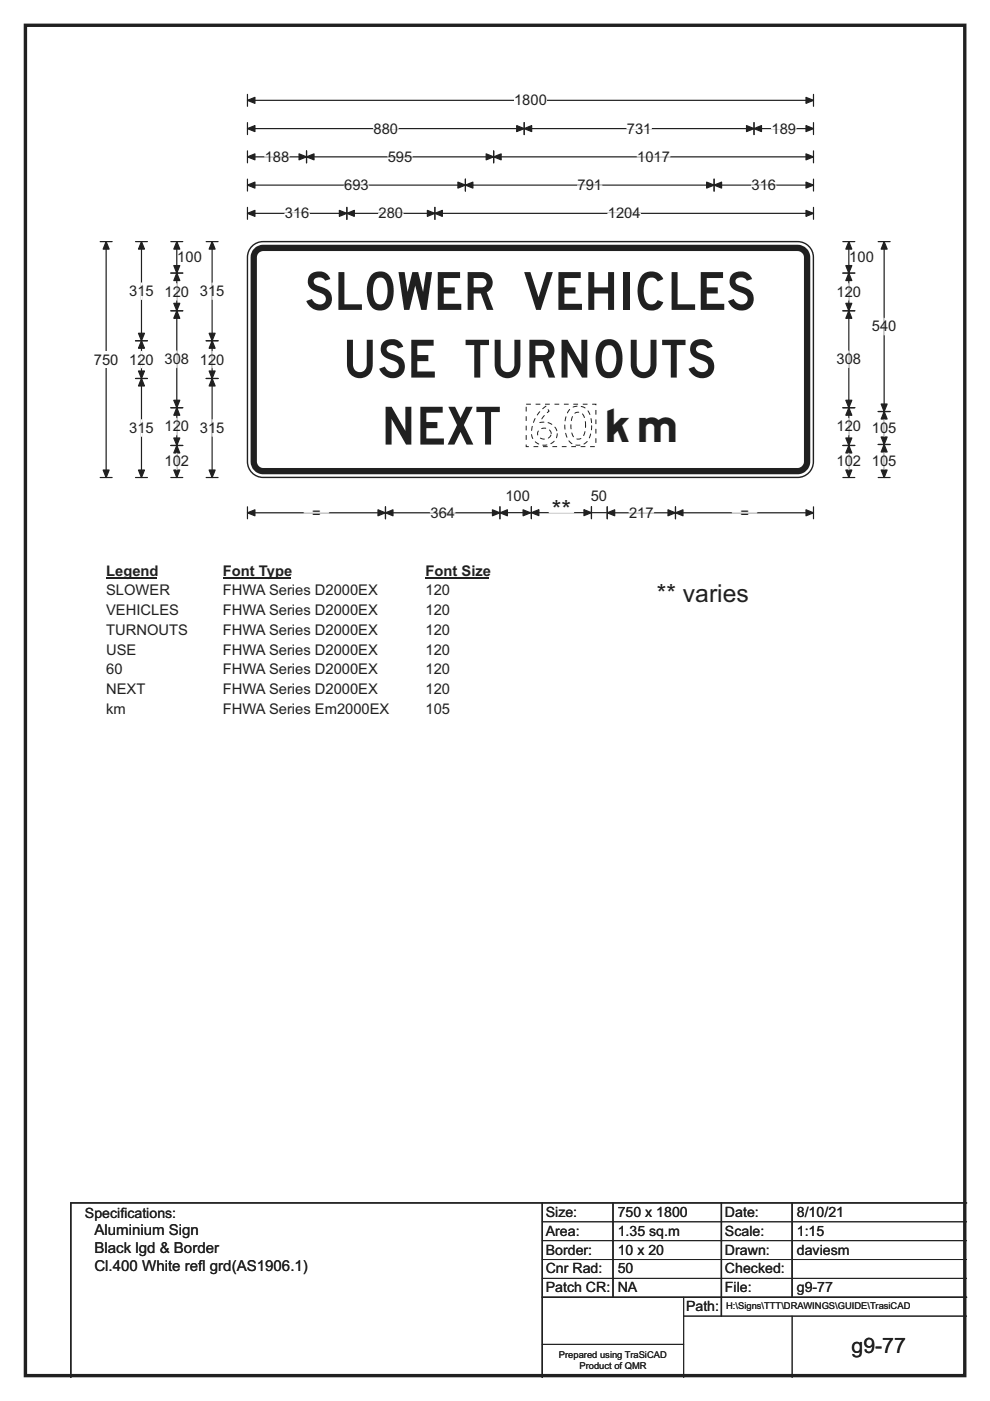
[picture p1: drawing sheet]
<svg xmlns="http://www.w3.org/2000/svg" width="210mm" height="297mm" viewBox="0 0 210 297" stroke-linecap="round" stroke-linejoin="round" font-family="sans-serif">
<path d="M5.4 5.4h199.2v286.3h-199.2z" fill="none" stroke="#231f20" stroke-width=".72"/>
<path d="M52.5 21.3h120M52.5 20v2.5M172.5 20v2.5" fill="none" stroke="#231f20" stroke-width=".25"/>
<g fill="#231f20" stroke="#231f20" stroke-width=".25">
<path d="M52.5 21.3l1.6-.7v1.3z" fill-rule="evenodd"/>
<path d="M171 20.6l1.5 .7-1.5 .6z" fill-rule="evenodd"/>
</g>
<path d="M109 19.5h7v3.5h-7z" fill="#fff"/>
<g fill="none" stroke="#231f20" stroke-width=".25">
<path d="M52.5 27.3h120M52.5 26v2.5M52.5 32v2.5M52.5 38v2.5M52.5 33.3h120M52.5 39.2h120M65 32v2.5M98.7 38v2.5M104.7 32v2.5M111.2 26v2.5M151.5 38v2.5M159.9 26v2.5"/>
<path d="M172.5 32v2.5M172.5 26v2.5M172.5 38v2.5M21.2 51.2h2.6M22.5 51.2v50M52.5 44v2.5M52.5 45.2h120M73.6 44v2.5M92.2 44v2.5M172.5 44v2.5M21.2 101.2h2.6M52.5 107.5v2.5"/>
<path d="M52.5 108.7h53.5M81.8 107.5v2.5M106 107.5v2.5M106.4 108.7h22.2M112.7 107.4v2.6M125.4 107.4v2.6M128.8 108.7h43.7M128.8 107.5v2.5M143.3 107.5v2.5M172.5 107.5v2.5"/>
</g>
<g fill="#231f20" stroke="#231f20" stroke-width=".25">
<path d="M111.2 27.3l1.6-.7v1.3z" fill-rule="evenodd"/>
<path d="M158.3 26.6l1.6 .7-1.6 .6z" fill-rule="evenodd"/>
<path d="M52.5 27.3l1.6-.7v1.3z" fill-rule="evenodd"/>
<path d="M109.6 26.6l1.6 .7-1.6 .6z" fill-rule="evenodd"/>
<path d="M159.9 27.3l1.6-.7v1.3z" fill-rule="evenodd"/>
<path d="M171 26.6l1.5 .7-1.5 .6z" fill-rule="evenodd"/>
<path d="M65 33.3l1.6-.7v1.3z" fill-rule="evenodd"/>
<path d="M103.1 32.6l1.6 .7-1.6 .6z" fill-rule="evenodd"/>
<path d="M52.5 33.3l1.6-.7v1.3z" fill-rule="evenodd"/>
<path d="M63.4 32.6l1.6 .7-1.6 .6z" fill-rule="evenodd"/>
<path d="M104.7 33.3l1.6-.7v1.3z" fill-rule="evenodd"/>
<path d="M171 32.6l1.5 .7-1.5 .6z" fill-rule="evenodd"/>
<path d="M98.7 39.2l1.6-.6v1.3z" fill-rule="evenodd"/>
<path d="M149.9 38.6l1.6 .6-1.6 .7z" fill-rule="evenodd"/>
<path d="M52.5 39.2l1.6-.6v1.3z" fill-rule="evenodd"/>
<path d="M97.1 38.6l1.6 .6-1.6 .7z" fill-rule="evenodd"/>
<path d="M151.5 39.2l1.5-.6v1.3z" fill-rule="evenodd"/>
<path d="M171 38.6l1.5 .6-1.5 .7z" fill-rule="evenodd"/>
<path d="M73.6 45.2l1.6-.6v1.3z" fill-rule="evenodd"/>
<path d="M90.6 44.6l1.6 .6-1.6 .7z" fill-rule="evenodd"/>
<path d="M52.5 45.2l1.6-.6v1.3z" fill-rule="evenodd"/>
<path d="M72 44.6l1.6 .6-1.6 .7z" fill-rule="evenodd"/>
<path d="M92.2 45.2l1.6-.6v1.3z" fill-rule="evenodd"/>
<path d="M171 44.6l1.5 .6-1.5 .7z" fill-rule="evenodd"/>
<path d="M112.7 108.7l1.6-.6v1.2z" fill-rule="evenodd"/>
<path d="M123.9 108.1l1.5 .6-1.5 .6z" fill-rule="evenodd"/>
<path d="M81.8 108.7l1.5-.6v1.3z" fill-rule="evenodd"/>
<path d="M104.5 108.1l1.5 .6-1.5 .7z" fill-rule="evenodd"/>
<path d="M52.5 108.7l1.6-.6v1.3z" fill-rule="evenodd"/>
<path d="M80.2 108.1l1.6 .6-1.6 .7z" fill-rule="evenodd"/>
<path d="M106 108.7l1.6-.6v1.3z" fill-rule="evenodd"/>
<path d="M128.8 108.7l1.6-.6v1.3z" fill-rule="evenodd"/>
<path d="M141.7 108.1l1.6 .6-1.6 .7z" fill-rule="evenodd"/>
<path d="M143.3 108.7l1.6-.6v1.3z" fill-rule="evenodd"/>
<path d="M171 108.1l1.5 .6-1.5 .7z" fill-rule="evenodd"/>
<path d="M22.5 51.2l.6 1.6h-1.2z" fill-rule="evenodd"/>
<path d="M21.9 99.7h1.2l-.6 1.5z" fill-rule="evenodd"/>
</g>
<g fill="none" stroke="#fff" stroke-width=".25">
<path d="M56.1 33.3h5.3M73 39.2h5.2M79.2 27.3h5.2M82.2 33.3h5.3M122.5 39.2h5.2M133 27.3h5.2M135.2 33.3h6.9M159.4 39.2h5.2M163.6 27.3h5.2M60.4 45.2h5.2M80.3 45.2h5.2M128.9 45.2h7"/>
<path d="M64.5 108.7h5.2M91.3 108.7h5.2M114.9 119.4h5.2M116.5 108.7h5.2M133.4 108.7h5.2M155.3 108.7h5.2"/>
</g>
<path d="M19.9 74.5h5.2v3.5h-5.2z" fill="#fff"/>
<g fill="none" stroke="#231f20" stroke-width=".25">
<path d="M28.7 51.2h2.6M30 51.2v50M36.2 51.2h2.6M36.2 57.9h2.6M37.5 51.2v50M43.7 51.2h2.6M45 51.2v50M178.8 51.2h2.5M178.8 57.9h2.5M180 51.2v50M186.3 51.2h2.5M187.5 51.2v50"/>
<path d="M28.7 72.2h2.6M36.2 65.9h2.6M43.7 72.2h2.6M178.8 65.9h2.5M28.7 80.2h2.6M36.2 86.4h2.6M36.2 94.4h2.6M43.7 80.2h2.6M178.8 86.4h2.5M178.8 94.4h2.5M186.3 87.3h2.5M186.3 94.2h2.5"/>
<path d="M28.7 101.2h2.6M36.2 101.2h2.6M43.7 101.2h2.6M178.8 101.2h2.5M186.3 101.2h2.5"/>
</g>
<g fill="#231f20" stroke="#231f20" stroke-width=".25">
<path d="M30 72.2l.6 1.6h-1.2z" fill-rule="evenodd"/>
<path d="M29.4 78.7h1.2l-.6 1.5z" fill-rule="evenodd"/>
<path d="M30 51.2l.6 1.6h-1.2z" fill-rule="evenodd"/>
<path d="M29.4 70.7h1.2l-.6 1.5z" fill-rule="evenodd"/>
<path d="M30 80.2l.6 1.6h-1.2z" fill-rule="evenodd"/>
<path d="M29.4 99.7h1.2l-.6 1.5z" fill-rule="evenodd"/>
<path d="M37.5 57.9l.6 1.6h-1.2z" fill-rule="evenodd"/>
<path d="M36.9 64.3h1.2l-.6 1.6z" fill-rule="evenodd"/>
<path d="M37.5 51.2l.6 1.6h-1.2z" fill-rule="evenodd"/>
<path d="M36.9 56.3h1.2l-.6 1.6z" fill-rule="evenodd"/>
<path d="M37.5 65.9l.6 1.6h-1.2z" fill-rule="evenodd"/>
<path d="M36.9 84.9h1.2l-.6 1.5z" fill-rule="evenodd"/>
<path d="M37.5 86.4l.6 1.6h-1.2z" fill-rule="evenodd"/>
<path d="M36.9 92.9h1.2l-.6 1.5z" fill-rule="evenodd"/>
<path d="M37.5 94.4l.6 1.6h-1.2z" fill-rule="evenodd"/>
<path d="M36.9 99.7h1.2l-.6 1.5z" fill-rule="evenodd"/>
<path d="M45 72.2l.6 1.6h-1.2z" fill-rule="evenodd"/>
<path d="M44.4 78.7h1.2l-.6 1.5z" fill-rule="evenodd"/>
<path d="M45 51.2l.6 1.6h-1.2z" fill-rule="evenodd"/>
<path d="M44.4 70.7h1.2l-.6 1.5z" fill-rule="evenodd"/>
<path d="M45 80.2l.6 1.6h-1.2z" fill-rule="evenodd"/>
<path d="M44.4 99.7h1.2l-.6 1.5z" fill-rule="evenodd"/>
<path d="M180 57.9l.7 1.6h-1.3z" fill-rule="evenodd"/>
<path d="M179.4 64.3h1.3l-.7 1.6z" fill-rule="evenodd"/>
<path d="M180 51.2l.7 1.6h-1.3z" fill-rule="evenodd"/>
<path d="M179.4 56.3h1.3l-.7 1.6z" fill-rule="evenodd"/>
<path d="M180 65.9l.7 1.6h-1.3z" fill-rule="evenodd"/>
<path d="M179.4 84.9h1.3l-.7 1.5z" fill-rule="evenodd"/>
<path d="M180 86.4l.7 1.6h-1.3z" fill-rule="evenodd"/>
<path d="M179.4 92.9h1.3l-.7 1.5z" fill-rule="evenodd"/>
<path d="M180 94.4l.7 1.6h-1.3z" fill-rule="evenodd"/>
<path d="M179.4 99.7h1.3l-.7 1.5z" fill-rule="evenodd"/>
<path d="M187.5 87.3l.7 1.5h-1.3z" fill-rule="evenodd"/>
<path d="M186.9 92.7h1.3l-.7 1.5z" fill-rule="evenodd"/>
<path d="M187.5 51.2l.7 1.6h-1.3z" fill-rule="evenodd"/>
<path d="M186.9 85.7h1.3l-.7 1.6z" fill-rule="evenodd"/>
<path d="M187.5 94.2l.7 1.6h-1.3z" fill-rule="evenodd"/>
<path d="M186.9 99.7h1.3l-.7 1.5z" fill-rule="evenodd"/>
</g>
<g fill="none" stroke="#fff" stroke-width=".25">
<path d="M30 60v3.5M45 60v3.5M30 74.5v3.5M37.5 60.2v3.4M37.5 74.4v3.5M45 74.5v3.5M180 60.2v3.4M180 74.4v3.5M187.5 67.5v3.5M30 89v3.5M37.5 88.7v3.5M37.5 96.1v3.5"/>
<path d="M45 89v3.5M180 88.7v3.5M180 96.1v3.5M187.5 89v3.5M187.5 96v3.5"/>
</g>
<path d="M22.5 119.2h10.8v3.5h-10.8z" fill="#fff"/>
<path d="M22.5 122.5h10.8" fill="none" stroke="#231f20" stroke-width=".32"/>
<path d="M47.3 119.2h14.4v3.5h-14.4z" fill="#fff"/>
<path d="M47.3 122.5h14.4" fill="none" stroke="#231f20" stroke-width=".32"/>
<path d="M90.2 119.2h13.5v3.5h-13.5z" fill="#fff"/>
<path d="M90.2 122.5h13.5" fill="none" stroke="#231f20" stroke-width=".32"/>
<g fill="#fff">
<path d="M22.5 123.4h13.5v3.5h-13.5z"/>
<path d="M47.3 123.4h33v3.5h-33z"/>
<path d="M90.2 123.4h5.3v3.5h-5.3z"/>
<path d="M22.5 127.6h15.4v3.5h-15.4z"/>
<path d="M47.3 127.6h33v3.5h-33z"/>
<path d="M90.2 127.6h5.3v3.5h-5.3z"/>
<path d="M22.5 131.8h17.3v3.5h-17.3z"/>
<path d="M47.3 131.8h33v3.5h-33z"/>
<path d="M90.2 131.8h5.3v3.5h-5.3z"/>
<path d="M22.5 136h6.4v3.5h-6.4z"/>
<path d="M47.3 136h33v3.5h-33z"/>
<path d="M90.2 136h5.3v3.5h-5.3z"/>
<path d="M22.5 140.2h3.5v3.5h-3.5z"/>
<path d="M47.3 140.2h33v3.5h-33z"/>
<path d="M90.2 140.2h5.3v3.5h-5.3z"/>
<path d="M22.5 144.4h8.3v3.5h-8.3z"/>
<path d="M47.3 144.4h33v3.5h-33z"/>
<path d="M90.2 144.4h5.3v3.5h-5.3z"/>
<path d="M22.5 148.6h4.2v3.4h-4.2z"/>
<path d="M47.3 148.6h35.5v3.4h-35.5z"/>
<path d="M90.2 148.6h5.3v3.4h-5.3z"/>
</g>
<path d="M53.5 52.2a3.3 3.3 0 0 1 2.3-1h113.4a3.3 3.3 0 0 1 3.3 3.4v43.3a3.4 3.4 0 0 1-3.3 3.3h-113.4a3.3 3.3 0 0 1-3.3-3.3v-43.3a3.3 3.3 0 0 1 1-2.4z" fill-rule="evenodd" fill="#fff" stroke="#fff" stroke-width=".21"/>
<path d="M54.4 53.1l.9-.5h.5h113.4a2.01 2.01 0 0 1 2 2v43.3a2.02 2.02 0 0 1-2 2h-113.4a2.01 2.01 0 0 1-2-2v-43.3l.1-.6z" fill="none" stroke="#231f20" stroke-width="1.3"/>
<path d="M53.5 52.2a3.3 3.3 0 0 1 2.3-1h113.4a3.3 3.3 0 0 1 3.3 3.4v43.3a3.4 3.4 0 0 1-3.3 3.3h-113.4a3.3 3.3 0 0 1-3.3-3.3v-43.3a3.3 3.3 0 0 1 1-2.4zM115 255v37M130 255v20M153 255v24M168 255v20M205 255h-190v37M115 275h90" fill="none" stroke="#231f20" stroke-width=".3"/>
<path d="M115 259h90M115 263h90M115 267h90M115 271h90M145 279h60M145 275v17M168 279v13M115 285h30" fill="none" stroke="#231f20" stroke-width=".21"/>
<path d="M111.6 85.7h14.8v9h-14.8z" fill="none" stroke="#231f20" stroke-width=".21" stroke-dasharray="1 1" stroke-linecap="butt"/>
<path d="M111 108.1l1.5 .6-1.5 .7z" fill-rule="evenodd" fill="#231f20" stroke="#231f20" stroke-width=".25"/>
<g font-size="11.1" fill="#231f20">
<text x="64.6" y="65.7">SLOWER VEHICLES</text>
<text x="72.6" y="80.1">USE TURNOUTS</text>
<text x="80.8" y="94.3">NEXT</text>
<text x="111.9" y="94.3">60</text>
</g>
<text font-size="9.7" fill="#231f20" x="127.4" y="93.8">km</text>
<g font-size="5.2" fill="#231f20">
<text x="117" y="109.8">**</text>
<text x="139.3" y="127.7">** varies</text>
</g>
<text font-size="4.5" fill="#231f20" x="180.6" y="286.9">g9-77</text>
<g font-size="3.2" fill="#231f20">
<text x="20" y="261.9">Aluminium Sign</text>
<text x="20" y="265.8">Black lgd &amp; Border</text>
<text x="20" y="269.6">Cl.400 White ref</text>
<text x="42" y="269.6">l grd(AS1906.1)</text>
</g>
<g font-size="3.1" fill="#231f20">
<text x="109" y="22.3">1800</text>
<text x="79.2" y="28.3">880</text>
<text x="133" y="28.3">731</text>
<text x="163.6" y="28.3">189</text>
<text x="56.1" y="34.3">188</text>
<text x="82.2" y="34.3">595</text>
<text x="135.2" y="34.3">1017</text>
<text x="73" y="40.3">693</text>
<text x="122.5" y="40.3">791</text>
<text x="159.4" y="40.3">316</text>
<text x="60.4" y="46.3">316</text>
<text x="80.3" y="46.3">280</text>
<text x="128.9" y="46.3">1204</text>
<text x="37.6" y="55.6">100</text>
<text x="180.1" y="55.6">100</text>
<text x="27.4" y="62.8">315</text>
<text x="34.9" y="63">120</text>
<text x="42.4" y="62.8">315</text>
<text x="177.4" y="63">120</text>
<text x="184.9" y="70.3">540</text>
<text x="19.9" y="77.3">750</text>
<text x="27.4" y="77.3">120</text>
<text x="34.9" y="77.2">308</text>
<text x="42.4" y="77.3">120</text>
<text x="177.4" y="77.2">308</text>
<text x="27.4" y="91.8">315</text>
<text x="34.9" y="91.5">120</text>
<text x="42.4" y="91.8">315</text>
<text x="177.4" y="91.5">120</text>
<text x="184.9" y="91.8">105</text>
<text x="34.9" y="98.9">102</text>
<text x="177.4" y="98.9">102</text>
<text x="184.9" y="98.8">105</text>
<text x="107.2" y="106.2">100</text>
<text x="125.3" y="106.2">50</text>
<text x="66.2" y="109.8">=</text>
<text x="91.3" y="109.8">364</text>
<text x="133.4" y="109.8">217</text>
<text x="157.1" y="109.8">=</text>
<text x="22.5" y="122">Legend</text>
<text x="47.3" y="122">Font Type</text>
<text x="90.2" y="122">Font Size</text>
<text x="22.5" y="126.2">SLOWER</text>
<text x="22.5" y="130.4">VEHICLES</text>
<text x="47.3" y="126.2">FHWA Series D2000EX</text>
<text x="47.3" y="130.4">FHWA Series D2000EX</text>
<text x="90.2" y="126.2">120</text>
<text x="90.2" y="130.4">120</text>
<text x="22.5" y="134.6">TURNOUTS</text>
<text x="47.3" y="134.6">FHWA Series D2000EX</text>
<text x="90.2" y="134.6">120</text>
<text x="22.5" y="138.8">USE</text>
<text x="22.5" y="143">60</text>
<text x="47.3" y="138.8">FHWA Series D2000EX</text>
<text x="47.3" y="143">FHWA Series D2000EX</text>
<text x="90.2" y="138.8">120</text>
<text x="90.2" y="143">120</text>
<text x="22.5" y="147.2">NEXT</text>
<text x="47.3" y="147.2">FHWA Series D2000EX</text>
<text x="90.2" y="147.2">120</text>
<text x="22.5" y="151.3">km</text>
<text x="47.3" y="151.3">FHWA Series Em2000EX</text>
<text x="90.2" y="151.3">105</text>
</g>
<g font-size="3" fill="#231f20">
<text x="115.8" y="258">Size:</text>
<text x="131" y="258">750 x 1800</text>
<text x="153.8" y="258">Date:</text>
<text x="169" y="258">8/10/21</text>
<text x="18" y="258.2">Specif</text>
<text x="25.5" y="258.2">ications:</text>
<text x="115.8" y="262">Area:</text>
<text x="131" y="262">1.35 sq.m</text>
<text x="153.8" y="262">Scale:</text>
<text x="169" y="262">1:15</text>
<text x="115.8" y="266">Border:</text>
<text x="115.8" y="270">Cnr Rad:</text>
<text x="131" y="266">10 x 20</text>
<text x="131" y="270">50</text>
<text x="153.8" y="266">Drawn:</text>
<text x="153.8" y="270">Checked:</text>
<text x="169" y="266">daviesm</text>
<text x="115.8" y="274">Patch CR:</text>
<text x="131" y="274">NA</text>
<text x="153.8" y="274">File:</text>
<text x="169" y="274">g9-77</text>
<text x="145.5" y="278">Path:</text>
</g>
<g font-size="2" fill="#231f20">
<text x="154" y="277.6">H:\Signs\TTT\DRAWINGS\GUIDE\TrasiCAD</text>
<text x="118.5" y="287.8">Prepared using TraSiCAD</text>
<text x="122.9" y="290.2">Product of QMR</text>
</g>
</svg>
